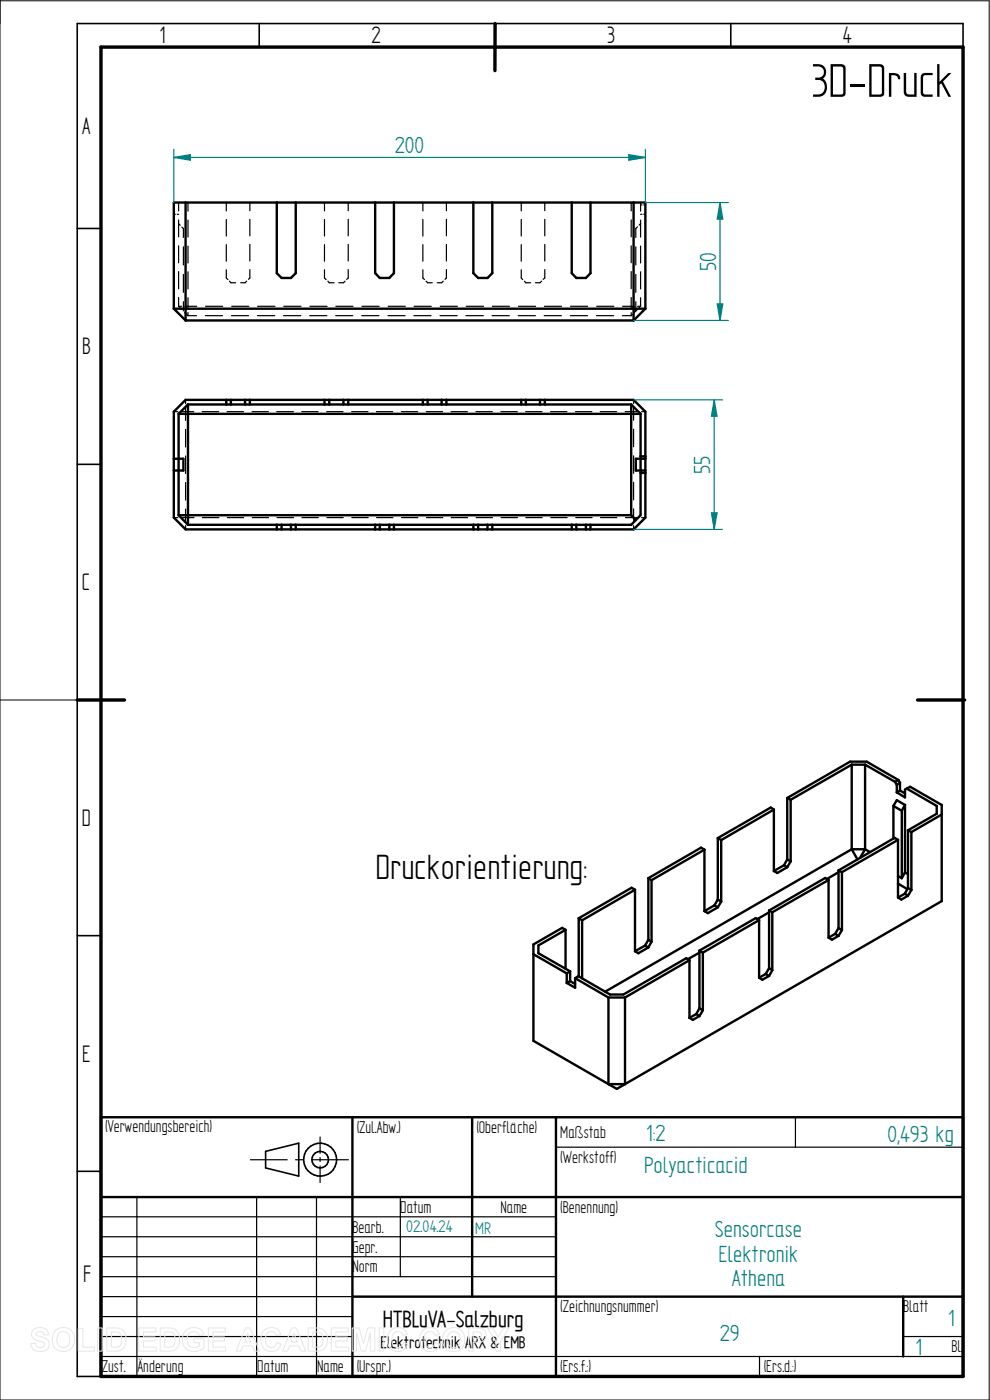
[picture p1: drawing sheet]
<svg xmlns="http://www.w3.org/2000/svg" width="210mm" height="297mm" viewBox="0 0 210 297" stroke-linecap="round" stroke-linejoin="round" font-family="sans-serif">
<path d="M0 0v297h209.8v-296.8h-209.8M0 148.5h16.4" fill="none" stroke="#000" stroke-width=".21"/>
<g fill="none" stroke="#000" stroke-width=".34">
<path d="M55 5v5M105 5v5M155 5v5M204.3 10v-5h-187.9v287h5M16.4 48.5h5M16.4 98.5h5M16.4 148.5h5M16.4 198.5h5M16.4 248.5h5M56.3 244.3l7.1-1.8v7l-7.1-1.7z"/>
<circle cx="67.9" cy="246" r="3.5"/>
<circle cx="67.9" cy="246" r="1.76"/>
</g>
<path d="M21.4 10h182.9v282h-182.9zM105 5v10M16.4 148.5h10M194.6 148.5h10" fill="none" stroke="#000" stroke-width=".72"/>
<g fill="none" stroke="#000" stroke-width=".51">
<path d="M39.4 43v25M58.7 43v15l1 1h2l1-1v-15M79.6 43v15l1 1h2l1-1v-15M100.4 43v15l1 1h2l1-1v-15M121.3 43v15l1 1h2l1-1v-15M134.4 43v25M36.9 65.5v-22.5h100v22.5M36.9 65.5h100M36.9 65.5l2.5 2.5M39.4 68h95M136.9 65.5l-2.5 2.5M36.9 87.3l2.5-2.5h95l2.5 2.5v22.5l-2.5 2.5h-95l-2.5-2.5z"/>
<path d="M36.9 97.3h2v2.5h-2M37.9 87.8v21.5M37.9 87.8h98M39.9 85.8h94M39.9 85.8v25.5M39.9 85.8l-2 2M48 84.8v1M49 84.8v1M52 84.8v1M53 84.8v1M68.8 84.8v1M69.8 84.8v1"/>
<path d="M72.9 84.8v1M73.9 84.8v1M89.7 84.8v1M90.7 84.8v1M93.7 84.8v1M94.7 84.8v1M110.6 84.8v1M111.5 84.8v1M114.6 84.8v1M115.6 84.8v1M133.9 85.8v23.5M133.9 85.8l2 2"/>
<path d="M135.9 87.8v21.5l-2 2h-94M135.9 96.8h1M136.9 97.3h-2v2.5h2M37.9 109.3h96M37.9 109.3l2 2M58.7 111.3v1M59.7 111.3v1M61.7 111.3v1M62.7 111.3v1M79.6 111.3v1M80.6 111.3v1M82.6 111.3v1"/>
<path d="M83.6 111.3v1M100.4 111.3v1M101.4 111.3v1M103.4 111.3v1M104.4 111.3v1M121.3 111.3v1M122.3 111.3v1M124.3 111.3v1M125.3 111.3v1M133.9 109.3l1 1M135.9 100.3h1M152.3 177.8l.7 .4"/>
<path d="M152.3 177.8v13M153 178.2v13.1M164.2 171.7l-11.2 6.5M164.2 171.7l-.7-.4-11.2 6.5M164.2 171.7v13.1M167 169.3l.7 .4M167 169.3v13M167.7 169.7v13.1M180.7 162.2l-13 7.5M180.7 162.2v18M180.7 162.2h2.8M183.5 162.2l6.4 3.7"/>
<path d="M183.5 162.2v18M189.5 171v6.9M189.5 171l1.8 1M189.9 165.9l.3 .6M190.2 166.5v1.6M190.5 178.2l-.7-.4-11.9 6.9M190.5 178.2l-11.9 6.8M190.5 178.2v12.2M190.6 165.5l.3 .6M190.6 165.5l-.7 .4M190.6 165.5l-6.7-3.9h-3.6l-13.3 7.7M190.9 167.7l1.1 .6"/>
<path d="M190.9 167.7l-.7 .4M190.9 166.1v1.6M190.9 166.1l-.7 .4M191.3 172v14.3M192 170.8v14.3M192 170.8l-1.8-1-.7 1.2M192 170.8l-.7 1.2M192.4 167.3l-.4 .2v1.7l-1.8-1.1M192.4 167.3l.7-.4 6.7 3.9v20.4l-67.2 38.8M192.4 167.3l6.3 3.7v1.6l-6.1 3.5M192.6 176.1v12.3M192.6 176.1l.7 .4"/>
<path d="M193.3 176.5v12.3M199.8 172.8l-6.5 3.7M120 197.3l-5.8 3.3v1.6l6.7 3.9M120 197.3l-.7-.5-6.1 3.6v20.4l15.9 9.2M120 197.3v8.2M122.8 194.8l.7 .4M122.8 194.8v12.4M123.5 195.2v12.4M134.7 188.8l-.7-.5-11.2 6.5M134.7 188.8l-11.2 6.4M134.7 188.8v13M137.5 186.3l.7 .4"/>
<path d="M137.5 186.3v13.1M137.5 199.4l.7 .4M137.5 199.4l-.7 1.2M138.2 186.7v13.1M138.2 199.8l-.7 1.2M149.4 180.3l-.7-.5-11.2 6.5M149.4 180.3l-11.2 6.4M149.4 180.3v13M151.6 192.1l-2.2 1.2M151.6 192.1l.7 .4M152.3 192.5l-2.1 1.2-.8-.4M152.3 190.8l.7 .5"/>
<path d="M152.3 190.8l-.7 1.3M153 191.3l-.7 1.2M161 195.2l-.7-.4-11.9 6.9M161 195.2l-11.9 6.9M161 195.2v12.2M163.2 193.2l.6 .3M163.2 193.2v12.2M163.2 193.5l-2.5 1.5M163.8 193.5v12.3M166.3 183.6l-2.1 1.2M166.3 183.6l.7 .4M167 184l-2.1 1.2-.7-.4"/>
<path d="M167 182.3l.7 .5M167 182.3l-.7 1.3M167.7 182.8l-.7 1.2M175.8 186.7l-12 6.8M175.8 186.7l-.8-.4-11.8 6.9M175.8 186.7v12.2M177.2 198.1l-1.4 .8M177.2 198.1l.7 .4M177.9 184.7l.7 .3M177.9 184.7v12.2M177.9 198.5l-1.4 .8-.7-.4M177.9 196.9l.7 .4"/>
<path d="M177.9 196.9l-.7 1.2M177.9 185l-2.5 1.5M178.6 185v12.3M178.6 197.3l-.7 1.2M180.7 180.2l-52.3 30.2M180.7 180.2h2.8M180.7 180.2l1.2 2.1M183.5 180.2l1.1 .6M183.5 180.2l-1 1.8M190.5 187.5l2 1.1M190.5 185.8l.8 .5M191.9 189.6l-1.4 .8"/>
<path d="M191.9 189.6l.7 .4M192 185.1l.6 .3M192 185.1l-.7 1.2M192.6 188.4l.7 .4M192.6 190l-1.4 .8-.7-.4M192.6 188.4l-.7 1.2M193.3 188.8l-.7 1.2M113.2 202.4l7 4.1M120.2 206.5v2M120.9 206.1v2.1M120.9 208.2l1.1 .5M120.9 206.1l-.7 .4"/>
<path d="M120.9 208.2l-.7 .3M122 207.5l7.1 4.1M122 207.5v2l-1.8-1M129.1 211.6v18.4M129.1 211.6h3.5M132.6 211.6v18.4M136.8 200.6l-2.1 1.2M136.8 200.6l.7 .4M137.5 201l-2.1 1.2-.7-.4M146.3 203.7l-.7-.4-13.4 7.7h-2.8l-6.7-3.9-.7 .4M146.3 203.7l-13.7 7.9M146.3 203.7v12.2"/>
<path d="M147.7 215.1l-1.4 .8M147.7 215.1l.7 .5M148.4 201.7l.7 .4M148.4 201.7v12.2M148.4 215.6l-1.4 .8-.7-.5M148.4 213.9l.7 .4M148.4 213.9l-.7 1.2M148.4 202.1l-2.5 1.4M149.1 202.1v12.2M149.1 214.3l-.7 1.3M162.4 206.6l-1.4 .8M162.4 206.6l.8 .5"/>
<path d="M163.2 207.1l-1.5 .8-.7-.5M163.2 205.4l.6 .4M163.2 205.4l-.8 1.2M163.8 205.8l-.6 1.3M21.4 237h182.9v55h-182.9zM74.8 237v55M100.2 237v38.1M117.9 237v55M129.1 230h3.5M129.1 230l1.8 1 1.7-1M21.4 254h182.9M74.8 275.1h129.5"/>
<path d="M191.6 275.1v12.7"/>
</g>
<g fill="none" stroke="#000" stroke-width=".25">
<path d="M36.9 45.5h.3M37.6 45.5h.3M37.9 47.5l.3 .3M37.9 43v1.7M37.9 46.7v3.5M37.9 52.2v3.6M37.9 57.6v3.7M38.6 48.2l.3 .3v1.9M38.9 52.4v3.8M38.9 58.2v3.8M39.9 43v1.8M39.9 46.7v3.6"/>
<path d="M39.9 52.2v3.6M39.9 57.7v3.6M48 43v1.7M48 46.6v3.5M48 51.9v3.5M48 57.2v1.8l.3 .3M48.7 59.6l.3 .4h1M52.3 59.6l-.3 .4h-.9M53 43v1.7M53 46.5v3.5M53 51.9v3.5M53 57.2v1.8l-.3 .3"/>
<path d="M68.8 43v1.7M68.8 46.6v3.5M68.8 51.9v3.5M68.8 57.2v1.8l.4 .3M69.6 59.6l.2 .4h1.1M73.2 59.6l-.3 .4h-1M73.9 43v1.7M73.9 46.5v3.5M73.9 51.9v3.5M73.9 57.2v1.8l-.4 .3M89.7 43v1.7M89.7 46.6v3.5"/>
<path d="M89.7 51.9v3.5M89.7 57.2v1.8l.3 .3M90.4 59.6l.3 .4h1M94 59.6l-.3 .4h-.9M94.7 43v1.7M94.7 46.5v3.5M94.7 51.9v3.5M94.7 57.2v1.8l-.3 .3M110.6 43v1.7M110.6 46.6v3.5M110.6 51.9v3.5M110.6 57.2v1.8l.3 .3"/>
<path d="M111.3 59.6l.2 .4h1.1M114.9 59.6l-.3 .4h-1M115.6 43v1.7M115.6 46.5v3.5M115.6 51.9v3.5M115.6 57.2v1.8l-.4 .3M133.9 43v1.7M133.9 46.7v3.5M133.9 52.2v3.6M133.9 57.6v3.7M134.9 52.4v3.8M134.9 58.2v3.8"/>
<path d="M135.2 48.1l-.3 .4v1.9M135.9 45.5h.3M135.9 43.5h.3M135.9 47.5l-.3 .3M135.9 43v1.8M135.9 46.7v3.6M135.9 52.2v3.6M135.9 57.7v3.6M136.6 45.5h.3M136.6 43.5h.3M37.9 63.1v1.9M37.9 65h.6"/>
<path d="M37.9 65l.6 .6M38.9 64v2M39.2 65h2.5M39.2 66.3l.7 .7M39.9 63.2v2.4M39.9 66.3v.7M39.9 67h1.8M43.6 67h3.6M43.6 65h3.6M49.1 67h3.6M49.1 65h3.7M54.6 67h3.7"/>
<path d="M54.7 65h3.6M60.2 67h3.6M60.2 65h3.6M65.7 67h3.6M65.7 65h3.7M71.2 67h3.6M71.2 65h3.7M76.8 67h3.6M76.8 65h3.6M82.3 67h3.6M82.3 65h3.7M87.8 67h3.6"/>
<path d="M87.8 65h3.7M93.3 67h3.7M93.4 65h3.6M98.8 67h3.7M98.9 65h3.7M104.4 67h3.6M104.4 65h3.7M109.9 67h3.7M110 65h3.6M115.4 67h3.7M115.5 65h3.6M121 67h3.6"/>
<path d="M121 65h3.7M126.5 67h3.7M126.6 65h3.6M132 67h1.9M132.1 65h2.5M133.9 63.1v2.5M133.9 66.3v.7M133.9 65l.3 .3M134.2 66.7l-.3 .3M134.6 65.6l.3 .4M134.9 64v2M134.9 66l-.3 .3"/>
<path d="M135.2 65.7l-.3 .3M135.3 65h.6M135.9 63.2v1.8M135.9 65l-.3 .3M36.9 87.3h.8M38.6 87.3h2.5M39.4 84.8v.8M39.4 86.5v2.7M39.4 91.1v3.7M39.4 96.7v3.8M42.9 87.3h3.5M48.2 87.3h3.4"/>
<path d="M53.5 87.3h3.4M58.7 87.3h3.5M64 87.3h3.5M69.3 87.3h3.5M74.6 87.3h3.5M79.8 87.3h3.5M85.1 87.3h3.5M90.4 87.3h3.5M95.7 87.3h3.4M101 87.3h3.4M106.3 87.3h3.4M111.5 87.3h3.5"/>
<path d="M116.8 87.3h3.5M122.1 87.3h3.5M127.3 87.3h3.5M132.6 87.3h2.6M134.4 84.8v.8M134.4 86.5v2.7M134.4 91.1v3.7M134.4 96.7v3.7M136.1 87.3h.8M36.9 109.8h.8M38.6 109.8h2.5M39.4 102.4v3.7"/>
<path d="M39.4 108v2.7M39.4 111.5v.8M42.9 109.8h3.5M48.2 109.8h3.5M53.5 109.8h3.5M58.8 109.8h3.5M64.1 109.8h3.4M69.3 109.8h3.5M74.6 109.8h3.5M79.9 109.8h3.5M85.2 109.8h3.4M90.5 109.8h3.4"/>
<path d="M95.7 109.8h3.5M101 109.8h3.5M106.3 109.8h3.5M111.5 109.8h3.5M116.8 109.8h3.5M122.1 109.8h3.5M127.4 109.8h3.5M132.7 109.8h2.5M134.4 102.3v3.7M134.4 107.9v2.8M134.4 111.5v.8M136.1 109.8h.8"/>
<path d="M168.7 237v6.4M21.4 258.1h96.5M29 254v38M53.1 246h7.8M54.4 254v38M62.7 246h1.7M66.2 246h7.7M67.1 254v38M67.9 241.2v3.5M67.9 245.6v.8M67.9 247.4v3.5M84.9 254v16.8"/>
<path d="M117.9 243.4h86.4M21.4 270.8h96.5M21.4 266.6h96.5M21.4 262.4h96.5M21.4 275.1h53.4M21.4 279.3h53.4M21.4 287.8h182.9M21.4 283.5h53.4M161.1 287.8v4.2M191.6 283.5h12.7"/>
</g>
<path d="M136.9 43h17.6M152.7 43l.6 3.5h-1.2zM134.4 68h20.1" fill="none" stroke="#008080" stroke-width=".25"/>
<path d="M152.7 43l.6 3.5h-1.2z" fill="#008080"/>
<path d="M152.1 64.5h1.2l-.6 3.5z" fill="none" stroke="#008080" stroke-width=".25"/>
<path d="M152.1 64.5h1.2l-.6 3.5z" fill="#008080"/>
<path d="M36.9 31.7v11.3M133.4 32.8l3.5 .6-3.5 .6zM136.9 31.7v11.3M152.7 43v25" fill="none" stroke="#008080" stroke-width=".25"/>
<path d="M133.4 32.8l3.5 .6-3.5 .6z" fill="#008080"/>
<path d="M36.9 33.4l3.5-.6v1.2z" fill="none" stroke="#008080" stroke-width=".25"/>
<path d="M36.9 33.4l3.5-.6v1.2z" fill="#008080"/>
<path d="M36.9 33.4h100M134.4 84.8h18.8M151.5 84.8l.6 3.5h-1.2zM134.4 112.3h18.8" fill="none" stroke="#008080" stroke-width=".25"/>
<path d="M151.5 84.8l.6 3.5h-1.2z" fill="#008080"/>
<path d="M150.9 108.8h1.2l-.6 3.5z" fill="none" stroke="#008080" stroke-width=".25"/>
<path d="M150.9 108.8h1.2l-.6 3.5z" fill="#008080"/>
<path d="M151.5 84.8v27.5" fill="none" stroke="#008080" stroke-width=".25"/>
<g fill="none" stroke="#e6e6e6" stroke-width=".21">
<path d="M7.1 282.1a2.02 2.02 0 0 1 3.1 .7l.1 .4h-.9a.9 .9 0 0 0-.8-.7 .9 .9 0 0 0-.9 .5l.1 .3 .5 .2a2.15 2.15 0 0 1 2.1 1.4 1.72 1.72 0 0 1-2.3 1.8l-.7-.2-.7-.7-.2-.8 1-.1a1.06 1.06 0 0 0 .9 1 1.06 1.06 0 0 0 1.1-.7 1.66 1.66 0 0 0-1.6-.8 1.37 1.37 0 0 1-.8-2.3zM11.8 282.3a2.46 2.46 0 0 1 3.1-.2 2.46 2.46 0 0 1 .8 3 2.4 2.4 0 0 1-3.1 1.5 2.4 2.4 0 0 1-1.5-3.1l.2-.5zM12.4 282.9a1.39 1.39 0 0 1 1.7-.3 1.39 1.39 0 0 1 .7 1.6 1.41 1.41 0 0 1-1.4 1.7 1.41 1.41 0 0 1-1.3-1.7l.1-.8zM16.6 281.8h1v4h2.4v.8h-3.4zM20.7 281.7h1v4.9h-1zM22.6 281.7h1.9a2.2 2.2 0 0 1 2.2 2.8 2.02 2.02 0 0 1-2.2 2.1h-1.9zM23.6 282.6a1.8 1.8 0 0 1 2 .5 2.09 2.09 0 0 1-.4 2.6l-1.6 .1zM29.5 281.7h3.6v.9h-2.7v1h2.5v.9h-2.5v1.3h2.7v.8h-3.6zM34 281.7h1.8a2.2 2.2 0 0 1 2.3 2.8 2.02 2.02 0 0 1-2.2 2.1h-1.9zM35 282.6a1.8 1.8 0 0 1 1.9 .5 2.09 2.09 0 0 1-.4 2.6l-1.5 .1zM39.4 282.3a2.33 2.33 0 0 1 3.8 .8l-1 .2a1.37 1.37 0 0 0-1.6-.7 1.37 1.37 0 0 0-.9 1.5 1.56 1.56 0 0 0 .8 1.6 1.56 1.56 0 0 0 1.8-.2v-.6h-1.2v-.9h2.2v2a2.65 2.65 0 0 1-3.1 .5 2.65 2.65 0 0 1-1.5-2.7l.3-1zM44.2 281.7h3.6v.9h-2.6v1h2.4v.9h-2.4v1.3h2.7v.8h-3.7z"/>
<path d="M52 281.7h1.1l1.9 4.9h-1l-.4-1.1h-2l-.4 1.1h-1.1zM52.6 282.9l.6 1.8h-1.3zM56 282.3a2.12 2.12 0 0 1 3.6 .8l-1 .2a1.24 1.24 0 0 0-1.6-.7 1.24 1.24 0 0 0-.7 1.6 1.28 1.28 0 0 0 .4 1.4 1.28 1.28 0 0 0 1.6 0l.4-.8 .9 .3a2.19 2.19 0 0 1-2.5 1.6 2.19 2.19 0 0 1-1.8-2.5l.1-.9zM61.9 281.7h1l2 4.9h-1.1l-.4-1.1h-2l-.4 1.1h-1.1zM62.4 282.9l.7 1.8h-1.4zM65.4 281.7h1.8a2.2 2.2 0 0 1 2.3 2.8 2.02 2.02 0 0 1-2.3 2.1h-1.8zM66.3 282.6a1.8 1.8 0 0 1 2 .5 2.09 2.09 0 0 1-.4 2.6l-1.6 .1zM70.3 281.7h3.6v.9h-2.7v1h2.5v.9h-2.5v1.3h2.8v.8h-3.7zM74.7 281.7h1.5l.9 3.4 .9-3.4h1.5v4.9h-.9l-.1-3.8-.9 3.8h-1l-.9-3.8-.1 3.8h-.9zM80.4 281.7h1v4.9h-1zM82.8 282.3a2.12 2.12 0 0 1 3.6 .8l-.9 .2a1.24 1.24 0 0 0-1.6-.7 1.24 1.24 0 0 0-.8 1.6 1.28 1.28 0 0 0 .5 1.4 1.28 1.28 0 0 0 1.5 0l.4-.8 .9 .3a2.19 2.19 0 0 1-2.5 1.6 2.19 2.19 0 0 1-1.7-2.5l.1-.9zM89.6 282.3a2.12 2.12 0 0 1 3.6 .8l-.9 .2a1.24 1.24 0 0 0-1.6-.7 1.24 1.24 0 0 0-.7 1.6 1.28 1.28 0 0 0 .4 1.4 1.28 1.28 0 0 0 1.5 0l.4-.8 1 .3a2.19 2.19 0 0 1-2.6 1.6 2.19 2.19 0 0 1-1.7-2.5l.1-.9z"/>
<path d="M94.6 282.3a2.46 2.46 0 0 1 3.1-.2 2.46 2.46 0 0 1 .8 3 2.4 2.4 0 0 1-3.1 1.5 2.4 2.4 0 0 1-1.4-3.1l.1-.5zM95.2 282.9a1.39 1.39 0 0 1 1.7-.3 1.39 1.39 0 0 1 .7 1.6 1.41 1.41 0 0 1-1.3 1.7 1.41 1.41 0 0 1-1.4-1.7l.1-.8zM99.4 281.7h1.6a1.61 1.61 0 0 1 2.1 1.5 1.62 1.62 0 0 1-2.1 1.6h-.6v1.8h-1zM100.4 282.6a1.62 1.62 0 0 1 1.7 .3 .7 .7 0 0 1-.1 .8 .7 .7 0 0 1-.7 .2h-.9zM103.4 281.7h1.1l1.2 2 1.1-2h1.2l-1.8 2.9v2h-1v-2z"/>
</g>
<text font-size="11.3" x="172.1" y="20.5">3D-Druck</text>
<text font-size="8.4" x="79.7" y="186.6">Druckorientierung:</text>
<g font-size="5.7">
<text x="33.8" y="9.2">1</text>
<text x="78.8" y="9.2">2</text>
<text x="128.8" y="9.2">3</text>
<text x="178.8" y="9.2">4</text>
<text x="17.4" y="28.4">A</text>
<text x="17.4" y="75.2">B</text>
<text x="17.4" y="125.2">C</text>
<text x="17.4" y="175.2">D</text>
<text x="17.4" y="225.2">E</text>
<text x="17.6" y="271.9">F</text>
</g>
<g font-size="5.6" fill="#008080">
<text x="83.7" y="32.6">200</text>
<text x="151.9" y="57.5" transform="rotate(-90 151.9 57.5)">50</text>
<text x="150.6" y="100.5" transform="rotate(-90 150.6 100.5)">55</text>
<text x="137.1" y="242">1:2</text>
<text x="188.3" y="242.2">0,493 kg</text>
<text x="136.7" y="248.8">Polyacticacid</text>
<text x="151.6" y="262.4">Sensorcase</text>
<text x="152.4" y="267.6">Elektronik</text>
<text x="155.3" y="272.9">Athena</text>
<text x="201.2" y="281.3">1</text>
<text x="152.7" y="284.6">29</text>
<text x="194.2" y="287.4">1</text>
</g>
<text font-size="5.5" x="81.2" y="281.5">HTBLuVA-Salzburg</text>
<g font-size="4.1">
<text x="22.3" y="240.2">(Verwendungsbereich)</text>
<text x="75.7" y="240.4">(Zul.Abw.)</text>
<text x="101.1" y="240.4">(Oberfläche)</text>
<text x="118.8" y="241.4">Maßstab</text>
<text x="118.8" y="246.7">(Werkstoff)</text>
<text x="84.9" y="257.3">Datum</text>
<text x="106.2" y="257.3">Name</text>
<text x="118.8" y="257.3">(Benennung)</text>
<text x="74.8" y="261.5">Bearb.</text>
<text x="74.8" y="265.7">Gepr.</text>
<text x="74.8" y="270">Norm</text>
<text x="118.8" y="278.4">(Zeichnungsnummer)</text>
<text x="191.6" y="278.4">Blatt</text>
<text x="201.8" y="286.9">Bl.</text>
<text x="21.6" y="291.1">Zust.</text>
<text x="29.2" y="291.1">Änderung</text>
<text x="54.6" y="291.1">Datum</text>
<text x="67.3" y="291.1">Name</text>
<text x="75.7" y="291.1">(Urspr.)</text>
<text x="118.8" y="291.1">(Ers.f.:)</text>
<text x="162" y="291.1">(Ers.d.:)</text>
</g>
<g font-size="4" fill="#008080">
<text x="86.2" y="261.5">02.04.24</text>
<text x="100.8" y="261.7">MR</text>
</g>
<text font-size="4" x="80.7" y="286">Elektrotechnik ARX &amp; EMB</text>
</svg>
